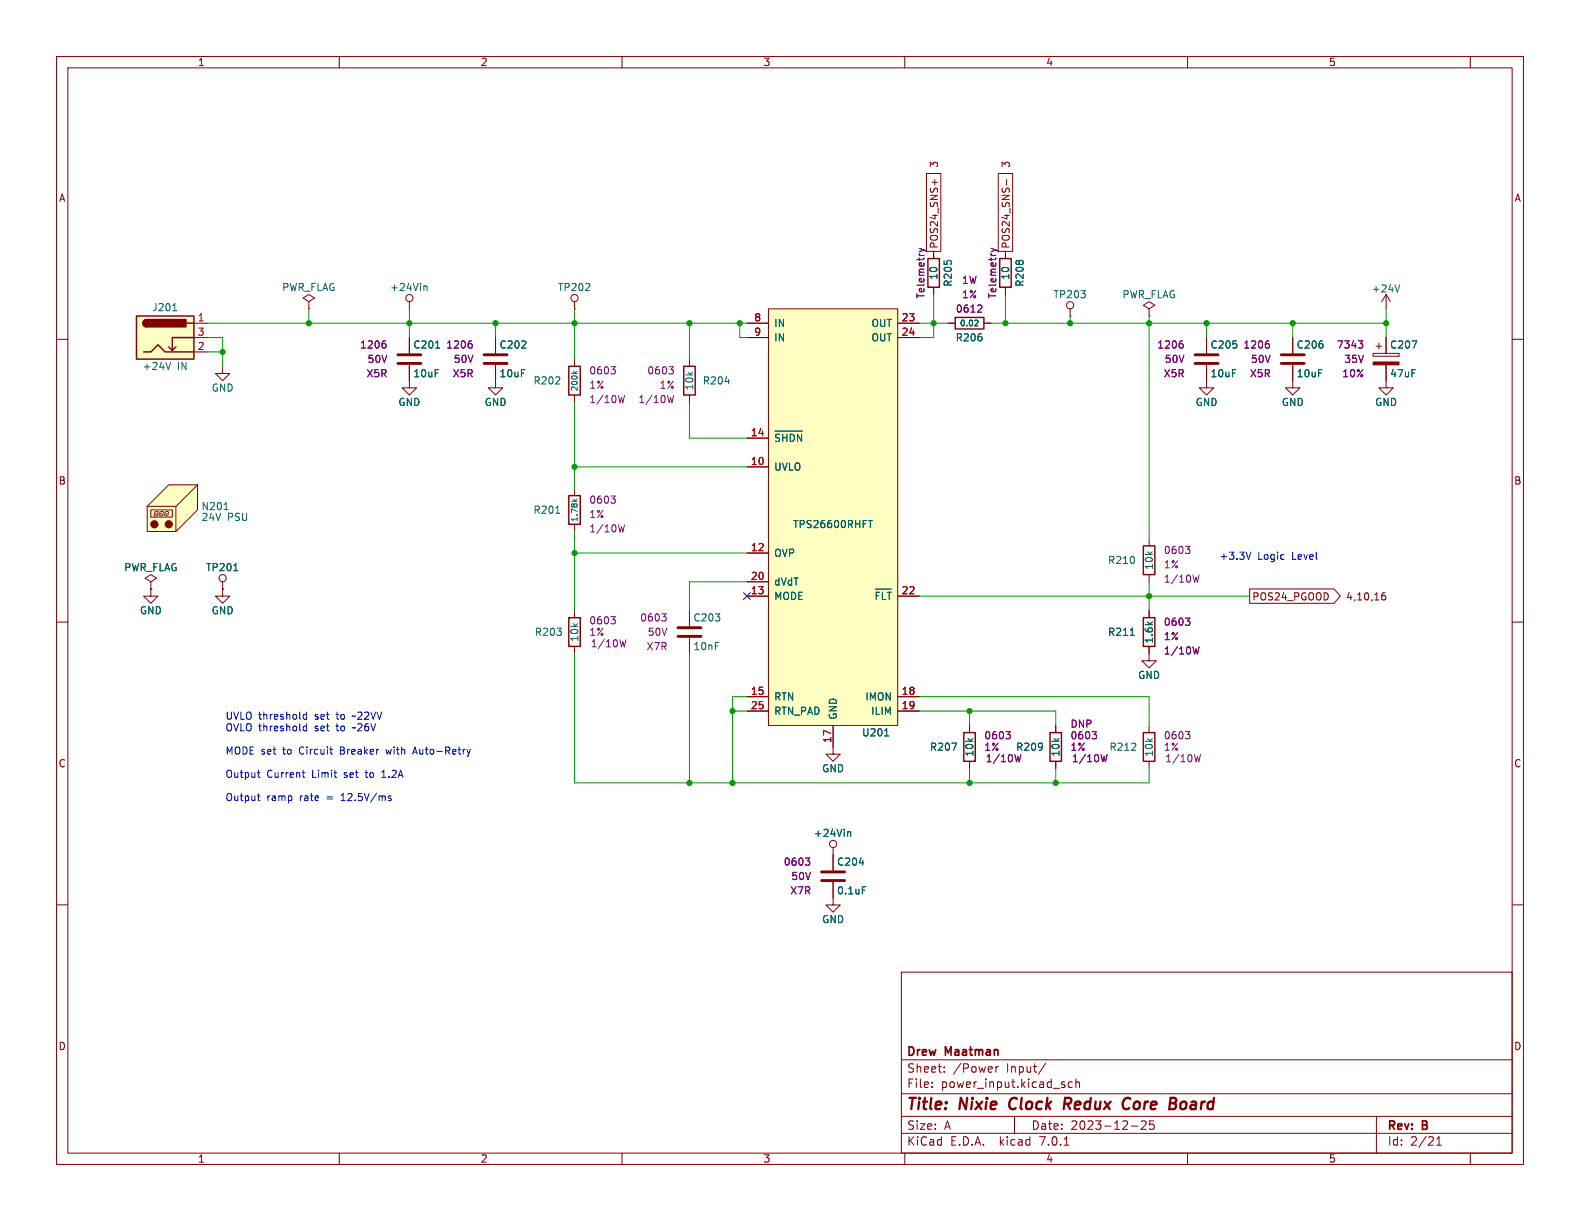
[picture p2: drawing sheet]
<svg xmlns="http://www.w3.org/2000/svg" width="279mm" height="216mm" viewBox="0 0 279 216" stroke-linecap="round" stroke-linejoin="round" font-family="sans-serif">
<g fill="none" stroke="#840000" stroke-width=".18">
<path d="M10 10h259.4v195.9h-259.4zM12 12h255.4v191.9h-255.4zM60 10v2M110 10v2M160 10v2M210 10v2M260 10v2M10 60h2M34.3 57.2h2.5M34.3 59.7h2.5M87.6 59.7v2.8M101.6 54.6h.1"/>
<path d="M101.6 53.3v1.3M189.2 55.9h.1M189.2 54.6v1.3M213.4 59.7v2.8M245.1 52.1l-.8 1.2M245.1 52.1v2.5M245.1 59.7v2.8M245.1 52.1l.8 1.2M267.4 60h2M34.3 62.2h2.5M87.6 64.5v4.1h1.3l-1.3 1.3-1.2-1.3h1.2M101.6 63.5v1.3"/>
<path d="M101.6 69.9v1.2M121.9 63.5v1.3M121.9 69.9v1.2M213.4 64.5v2.8M242.8 62.5v.5zM242.8 63h4.6zM242.8 62.5h4.6zM243.3 61.2h1M243.8 60.7v1M245.1 64.5v4.1h1.3l-1.3 1.3-1.3-1.3h1.3M247.4 62.5v.5zM203.2 95.3v1.2"/>
<path d="M10 110h2M26.7 102.9l1-.7-1-.6-1 .6 1 .7v1.2M26.7 104.1h.1M39.4 104.1v1.3h1.2l-1.2 1.3-1.3-1.3h1.3M101.6 108v1.2M101.6 114.3v1.3M203.2 101.6v1.3M267.4 110h2M10 160h2M267.4 160h2M159.4 171.9h108v32h-108zM159.4 197.4h108"/>
<path d="M159.4 193.4h108M159.4 187.4h108M164.8 192.2v.1M164.8 191.4v.1M167 189.5v.1M167 188.7v.1M176.1 188.6v1M176.5 188.6l-.2 .1-.2 .2M179.4 197.4v3M184.9 188l-1.3 2M188.1 191.8l.2 .2-.2 .3M188.1 191.3l.2 .1"/>
<path d="M189.6 191.4l-.4-.1-.3 .3v.4l.1 .2h.6M190.3 191.4l.2-.1 .3 .1 .1 .9M190.3 190.8v1.5M200 199.1h1.2M201.8 198.3l.6-.1 .2 .1 .1 .3-.9 1.1h.9M204 198.2h-.7v.7l.2-.1h.5l.1 .3-.1 .5-.2 .1-.5-.1M243.4 197.4v6.5M60 203.9v2M110 203.9v2M159.4 200.4h108M160 203.9v2M188.2 202.5h.8"/>
<path d="M210 203.9v2M254 202.5h.9M254 201.4l.5-.4v1.5M260 203.9v2"/>
<circle cx="101.6" cy="52.7" r=".63"/>
<circle cx="189.2" cy="54" r=".63"/>
</g>
<path d="M178.6 194.6l-.1 .7v.3M188.2 195.2h.8M189.1 194.1h-.7l-.3 2M199 194.2l.3-.1 .5 .1M199.7 195.9l-.6 .2M207.8 195.2a.53 .53 0 0 1 0 .7M207.9 194.2a.44 .44 0 0 1 0 .7" fill="none" stroke="#840000" stroke-width=".4"/>
<path d="M85.6 64.3h4.1M85.6 62.7h4.1M211.3 64.3h4.1M211.3 62.7h4.1" fill="none" stroke="#840000" stroke-width=".51"/>
<g fill="none" stroke="#840084" stroke-width=".18">
<path d="M83.1 60.3h.3M83.3 60.8l.2 .2v.3l-.2 .2M108 64.8h.8l-.4 .5M108.6 65.3l.2 .3v.3l-.2 .2M110.4 69.9l-.3 1.3-.2-.9-.2 .9M118.3 64.8h.8l-.5 .5M118.8 65.3l.3 .3v.3l-.3 .2M119.1 69.9l-.3 1.3-.2-.9-.3 .9M208.9 60.3h.2M209 60.8l.2 .2v.3l-.2 .2M240.2 60.3h.8l-.4 .5M240.7 60.8l.3 .2v.3l-.3 .2"/>
<path d="M209.6 96.6h.8l-.4 .5M210.2 97.1l.2 .2v.3l-.2 .3M108 109h.8l-.4 .5M108.6 109.5l.2 .3v.3l-.2 .2M110.7 113.1l-.3 1.3-.2-.9-.3 .9M212 101.7l-.3 1.2-.2-.9-.2 .9"/>
</g>
<path d="M24.1 55.9h10.2v7.6h-10.2zM25.9 56.5a.64 .64 0 0 0-.6 .7 .64 .64 0 0 0 .6 .6M33 57.2h1.3M34.3 59.7h-3.8v2.3l-.7-.7M25.4 62.2h1.3l1.2-1.2 1.3 1.2h5.1M31.1 61.3l-.6 .7M100.6 64.8h2v5.1h-2zM120.9 64.8h2v5.1h-2zM202.2 96.5h2v5.1h-2zM100.6 109.2h2v5.1h-2z" fill="none" stroke="#840000" stroke-width=".25"/>
<path d="M30.5 54.9h.8M247.5 50.4l-.4 1.2M30.2 64.1l-.4 1.3M101.4 65.6l.4 .4M102.1 65.6l-.4 .3" fill="none" stroke="#006464" stroke-width=".18"/>
<path d="M24.1 55.9h10.2v7.6h-10.2z" fill="#ffffc2" stroke="#ffffc2" stroke-width=".18"/>
<g fill="#840000" stroke="#840000" stroke-width=".25">
<path d="M25.5 56.7l.4-.2v1.3a.64 .64 0 0 1-.6-.4 .64 .64 0 0 1 .2-.7z"/>
<path d="M25.9 56.5h7v1.3h-7z"/>
</g>
<path d="M242.8 64h4.6v.5h-4.6z" fill="#840000" stroke="#840000" stroke-width=".18"/>
<path d="M29.8 85.7h5.1v4.5l-3.8 3.8h-5.1v-4.5z" fill="#ffffc2"/>
<g fill="none" stroke="#840000" stroke-width=".18">
<path d="M163.8 30.7h2.6v13.8h-2.6zM165.3 31.8v.9M176.5 30.7h2.6v13.8h-2.6zM178 31.8v.9M54.6 53.3l1-.6-1-.6-1 .6 1 .6v1.3M54.6 54.6h.1M72.4 53.3v1.3M72.4 59.7v2.8M87.6 59.7v2.8M132.1 57.2h3.8M132.1 59.7h3.8M135.9 54.6h22.8v73.7h-22.8z"/>
<path d="M158.7 57.2h3.9M158.7 59.7h3.9M165.1 44.5v1.2M165.1 50.8v1.3M167.6 57.2h1.3M174 57.2h1.3M177.8 44.5v1.2M177.8 50.8v1.3M203.2 54.6l1-.6-1-.7-1 .7 1 .6v1.3M203.2 55.9h.1M213.4 59.7v2.8M228.6 59.7v2.8"/>
<path d="M245.1 59.7v2.8M39.4 64.8v1.2h1.2l-1.2 1.3-1.3-1.3h1.3M72.4 64.5v4.1h1.3l-1.3 1.3-1.3-1.3h1.3M87.6 64.5v2.8M132.1 77.5h3.8M213.4 64.5v4.1h1.2l-1.2 1.3-1.3-1.3h1.3M228.6 64.5v4.1h1.3l-1.3 1.3-1.3-1.3h1.3M245.1 64.5v2.8M26.7 90.2h3.8v1.2h-3.8zM27.3 90.9l-.1 .2M27.3 91.2h.4M27.4 90.5l-.1 .3"/>
<path d="M27.4 90.9h.3M27.5 90.4h.3M27.9 90.9l-.1 .3M28 90.5l-.1 .3M28.2 90.9l-.1 .2M28.2 91.2h.4M28.3 90.5l-.1 .3M28.3 90.9h.4M28.4 90.4h.4M28.8 90.9v.3M28.9 90.5v.3M29.1 90.9v.2"/>
<path d="M29.2 91.2h.3M29.2 90.5v.3M29.3 90.9h.3M29.4 90.4h.3M29.7 90.9v.3M29.8 90.5v.3M29.8 85.7h5.1v4.5l-3.8 3.8h-5.1v-4.5zM31.1 89.5v4.5M34.9 85.7l-3.8 3.8h-5.1M101.6 86.4v1.2M101.6 92.7v1.3M132.1 82.6h3.8"/>
<path d="M132.1 97.8h3.8M26.7 104.1v1.3h1.2l-1.2 1.3-1.3-1.3h1.3M26.7 104.1h.1M39.4 104.1h.1M39.4 102.9v1.2M121.9 108v2.7M121.9 112.8v2.8M132.1 105.4h3.8M132.1 102.9h3.8M158.7 105.4h3.9M203.2 114.3v2.5h1.3l-1.3 1.3-1.3-1.3h1.3M203.2 108v1.2"/>
<path d="M221 104.1h14.9l1.1 1.3-1.1 1.3h-14.9zM244.4 105.4l.4-.1 .2 .2-.1 .5h-.5M244.9 104.8l-.3 .1-.2 .2M132.1 123.2h3.8M132.1 125.7h3.8M147.3 128.3v5.1h1.3l-1.3 1.2-1.3-1.2h1.3M158.7 123.2h3.9M158.7 125.7h3.9M171.4 128.3v1.2M171.4 134.6v1.3M186.7 128.3v1.2M186.7 134.6v1.3"/>
<path d="M203.2 128.3v1.2M203.2 134.6v1.3M147.3 156v4h1.3l-1.3 1.3-1.3-1.3h1.3M147.3 149.9v4"/>
<circle cx="72.4" cy="52.7" r=".63"/>
<circle cx="39.4" cy="102.2" r=".63"/>
<circle cx="147.3" cy="149.2" r=".63"/>
</g>
<g fill="#840000" stroke="#840000" stroke-width=".18">
<circle cx="27.3" cy="92.7" r=".63"/>
<circle cx="29.8" cy="92.7" r=".63"/>
</g>
<g fill="none" stroke="#006464" stroke-width=".18">
<path d="M75 50.7l.1-.2 .3 .1 .1 .8M172.8 56.6l.1 .2v.2l-.6 .6h.6M77 61.5h.8M137 76.2h4.9M137.9 76.8h-.5l-.3 .2M138.4 76.8v1.3M139.1 76.8v1.3M140.4 77.1l-.2-.3h-.5v1.3M141.7 76.8v1.3l-.7-1.3v1.3M39.6 90.1h.7M98.3 90.8h.7M101.4 88.3l.4 .3"/>
<path d="M102.1 88.3l-.4 .2M153.5 92h.8M153.9 92v1.3M41.3 100.9h.8M154.8 104.2h2.8M155.6 104.7h-.6v1.3M156 104.7v1.3M156.9 104.7h.7M157.3 104.7v1.3M199.9 112.3h.7M156.4 130.1h.8M149.9 147.2l.2-.1h.3v.8"/>
<path d="M152.5 156.8h.6"/>
</g>
<path d="M70.4 64.3h4M70.4 62.7h4M226.6 64.3h4M226.6 62.7h4M119.9 112.5h4.1M119.9 111h4.1M145.3 155.7h4.1M145.3 154.2h4.1" fill="none" stroke="#840000" stroke-width=".51"/>
<g fill="none" stroke="#840084" stroke-width=".18">
<path d="M162.6 43.9l.8 .3M163.4 44.2l-.8 .3M163.4 44.2l.4 .3M173.4 53.9l.2 .3v.3l-.8 .7h.8M175.3 43.9l.8 .3M176.1 44.2l-.8 .3M176.1 44.2l.4 .3M67.9 60.3h.2M68 60.8l.3 .2v.3l-.3 .2M83.1 60.3h.3M83.3 60.8l.2 .2v.3l-.2 .2M208.9 60.3h.2"/>
<path d="M209 60.8l.2 .2v.3l-.2 .2M224.1 60.3h.3M224.2 60.8l.3 .2v.3l-.3 .2M240.2 60.3h.8l-.4 .5M240.7 60.8l.3 .2v.3l-.3 .2M108 87.7h.8l-.4 .5M108.6 88.2l.2 .2v.3l-.2 .3M110.4 92.8l-.3 1.3-.2-.9-.2 .9M117 108.5h.8l-.4 .5M117.6 109l.2 .3v.3l-.2 .2M209.6 109.3h.8l-.4 .5M210.2 109.8l.2 .2v.3l-.2 .3"/>
<path d="M212 114.4l-.3 1.2-.2-.9-.2 .9M177.9 129.4h.8l-.5 .4M178.4 129.8l.3 .3v.3l-.3 .2M180.5 133.4l-.3 1.3-.2-.9-.2 .9M193.1 129.4h.8l-.4 .4M193.7 129.8l.2 .3v.3l-.2 .2M195.8 133.4l-.3 1.3-.3-.9-.2 .9M209.6 129.4h.8l-.4 .4M210.2 129.8l.2 .3v.3l-.2 .2M212.3 133.4l-.3 1.3-.2-.9-.3 .9M142.4 151.7h.8l-.4 .5M143 152.2l.2 .2v.3l-.2 .3"/>
</g>
<path d="M164.1 45.7h2v5.1h-2zM168.9 56.1h5.1v2.1h-5.1zM176.8 45.7h2v5.1h-2zM100.6 87.6h2v5.1h-2zM202.2 109.2h2v5.1h-2zM170.4 129.5h2.1v5.1h-2.1zM185.7 129.5h2v5.1h-2zM202.2 129.5h2v5.1h-2z" fill="none" stroke="#840000" stroke-width=".25"/>
<path d="M135.9 54.6h22.8v73.7h-22.8z" fill="#ffffc2" stroke="#ffffc2" stroke-width=".18"/>
<g fill="none" stroke="#0000c2" stroke-width=".18">
<path d="M221.2 97.6l-.4 1.3M45.5 136.6h.5M45.7 137.4l.3 .1M53.4 136.6h.5M53.7 137.4l.2 .1M54.2 125.9v1.3M54.2 128v1.2M54.2 126.4l-.4-.1-.2 .3 .1 .5h.5M54.2 128.4h-.4l-.2 .2 .1 .6h.5M58.3 132.5h.5M58.6 133.3h.2M73.4 132.1l-.4 1.2"/>
<path d="M82.6 132.5l.3 .8M82.9 133.3l-.3 .5M83.2 132.5l-.3 .8M45.5 140.7h.5M45.7 141.5l.3 .1M69.1 140.8l-.3-.1-.1 .2v.2l.4 .1v.3h-.4"/>
</g>
<g fill="none" stroke="#009600" stroke-width=".18">
<path d="M36.8 57.2h95.3M36.8 59.7h2.6v5.1M54.6 54.6v2.6M72.4 54.6v5.1M87.6 57.2v2.5M101.6 54.6v8.9M121.9 57.2v6.3M130.8 57.2v2.5h1.3M162.6 57.2h5M165.1 52.1v7.6h-2.5M175.3 57.2h69.8M177.8 52.1v5.1"/>
<path d="M189.2 55.9v1.3M203.2 55.9v39.4M213.4 57.2v2.5M228.6 57.2v2.5M245.1 54.6v5.1M36.8 62.2h2.6M101.6 71.1v15.3M121.9 71.1v6.4h10.2M101.6 94v14M101.6 82.6h30.5M101.6 97.8h30.5M101.6 115.6v22.8h101.6v-2.5"/>
<path d="M121.9 115.6v22.8M132.1 102.9h-10.2v5.1M162.6 105.4h58.4M203.2 102.9v5.1M129.5 125.7h2.6M132.1 123.2h-2.6v15.2M162.6 123.2h40.6v5.1M162.6 125.7h24.1v2.6M171.4 125.7v2.6M171.4 135.9v2.5M186.7 135.9v2.5"/>
</g>
<path d="M131.5 104.8l1.2 1.2M132.7 104.8l-1.2 1.2" fill="none" stroke="#000084" stroke-width=".18"/>
<g fill="#009600" stroke="#009600" stroke-width=".18">
<circle cx="87.6" cy="57.2" r=".46"/>
<circle cx="101.6" cy="57.2" r=".46"/>
<circle cx="39.4" cy="62.2" r=".46"/>
<circle cx="101.6" cy="97.8" r=".46"/>
<circle cx="72.4" cy="57.2" r=".46"/>
<circle cx="54.6" cy="57.2" r=".46"/>
<circle cx="245.1" cy="57.2" r=".46"/>
<circle cx="203.2" cy="57.2" r=".46"/>
<circle cx="189.2" cy="57.2" r=".46"/>
<circle cx="203.2" cy="105.4" r=".46"/>
<circle cx="228.6" cy="57.2" r=".46"/>
<circle cx="213.4" cy="57.2" r=".46"/>
<circle cx="177.8" cy="57.2" r=".46"/>
<circle cx="130.8" cy="57.2" r=".46"/>
<circle cx="186.7" cy="138.4" r=".46"/>
<circle cx="171.4" cy="125.7" r=".46"/>
<circle cx="165.1" cy="57.2" r=".46"/>
<circle cx="171.4" cy="138.4" r=".46"/>
<circle cx="129.5" cy="138.4" r=".46"/>
<circle cx="121.9" cy="138.4" r=".46"/>
<circle cx="101.6" cy="82.6" r=".46"/>
<circle cx="129.5" cy="125.7" r=".46"/>
<circle cx="121.9" cy="57.2" r=".46"/>
</g>
<g font-size="2.8" fill="#840000">
<text x="160.4" y="196.7">Title:</text>
<text x="169.8" y="196.7">Nixie</text>
<text x="179.2" y="196.7">Clock</text>
<text x="189.4" y="196.7">Redux</text>
<text x="200.5" y="196.7">Core</text>
<text x="209.3" y="196.7">Board</text>
</g>
<g font-size="2.1" fill="#840000">
<text x="160.4" y="189.8">Sheet:</text>
<text x="160.4" y="187">Drew</text>
<text x="167.3" y="187">Maatman</text>
<text x="168.6" y="189.8">/Power</text>
<text x="178" y="189.8">Input/</text>
<text x="160.4" y="192.5">File:</text>
<text x="166.4" y="192.5">power_input.kicad_sch</text>
<text x="160.4" y="202.7">KiCad</text>
<text x="160.4" y="199.9">Size:</text>
<text x="167" y="199.9">A</text>
<text x="168.1" y="202.7">E.D.A.</text>
<text x="176.8" y="202.7">kicad</text>
<text x="182.4" y="199.9">Date:</text>
<text x="183.9" y="202.7">7.0.1</text>
<text x="189.3" y="199.9">2023-12-25</text>
<text x="245.4" y="200.1">Rev:</text>
<text x="245.4" y="202.7">Id:</text>
<text x="249.4" y="202.7">2/21</text>
<text x="251.6" y="200.1">B</text>
</g>
<g font-size="1.8" fill="#840000">
<text x="35" y="11.8">1</text>
<text x="85" y="11.8">2</text>
<text x="135" y="11.8">3</text>
<text x="185" y="11.8">4</text>
<text x="235" y="11.8">5</text>
<text x="166" y="29.7" transform="rotate(-90 166 29.7)">3</text>
<text x="178.7" y="29.7" transform="rotate(-90 178.7 29.7)">3</text>
<text x="10.4" y="35.8">A</text>
<text x="267.8" y="35.8">A</text>
<text x="166" y="44" transform="rotate(-90 166 44)">POS24_SNS+</text>
<text x="178.7" y="44" transform="rotate(-90 178.7 44)">POS24_SNS-</text>
<text x="10.3" y="85.8">B</text>
<text x="267.7" y="85.8">B</text>
<text x="221.5" y="106.3">POS24_PGOOD</text>
<text x="238" y="106.3">4,10,16</text>
<text x="10.3" y="135.8">C</text>
<text x="267.7" y="135.8">C</text>
<text x="10.3" y="185.8">D</text>
<text x="267.7" y="185.8">D</text>
<text x="35" y="205.7">1</text>
<text x="85" y="205.7">2</text>
<text x="135" y="205.7">3</text>
<text x="185" y="205.7">4</text>
<text x="235" y="205.7">5</text>
</g>
<g font-size="1.8" fill="#006464">
<text x="49.8" y="51.6">PWR_FLAG</text>
<text x="68.9" y="51.6">+24Vin</text>
<text x="98.6" y="51.6">TP202</text>
<text x="165.9" y="49.5" transform="rotate(-90 165.9 49.5)">10</text>
<text x="168.5" y="50.8" transform="rotate(-90 168.5 50.8)">R205</text>
<text x="178.6" y="49.5" transform="rotate(-90 178.6 49.5)">10</text>
<text x="181.2" y="50.8" transform="rotate(-90 181.2 50.8)">R208</text>
<text x="186.2" y="52.9">TP203</text>
<text x="198.4" y="52.9">PWR_FLAG</text>
<text x="242.5" y="51.9">+24V</text>
<text x="26.8" y="55.2">J201</text>
<text x="136.9" y="58">IN</text>
<text x="154" y="58">OUT</text>
<text x="25.2" y="65.6">+24V</text>
<text x="31.3" y="65.6">IN</text>
<text x="73" y="61.8">C201</text>
<text x="88.3" y="61.8">C202</text>
<text x="136.9" y="60.5">IN</text>
<text x="154" y="60.5">OUT</text>
<text x="168.9" y="60.5">R206</text>
<text x="214" y="61.8">C205</text>
<text x="229.2" y="61.8">C206</text>
<text x="245.8" y="61.8">C207</text>
<text x="37.4" y="69.4">GND</text>
<text x="70.4" y="71.9">GND</text>
<text x="73" y="66.9">10uF</text>
<text x="85.6" y="71.9">GND</text>
<text x="88.3" y="66.9">10uF</text>
<text x="94.3" y="68.1">R202</text>
<text x="122.7" y="69.1" transform="rotate(-90 122.7 69.1)">10k</text>
<text x="124.2" y="68.1">R204</text>
<text x="211.4" y="71.9">GND</text>
<text x="214" y="66.9">10uF</text>
<text x="226.6" y="71.9">GND</text>
<text x="229.2" y="66.9">10uF</text>
<text x="243.1" y="71.9">GND</text>
<text x="245.8" y="66.9">47uF</text>
<text x="136.9" y="83.4">UVLO</text>
<text x="136.9" y="78.9">~{SHDN}</text>
<text x="35.6" y="90.4">N201</text>
<text x="35.6" y="92.3">24V</text>
<text x="40.2" y="92.3">PSU</text>
<text x="94.3" y="91">R201</text>
<text x="140.2" y="93.5">TPS26600RHFT</text>
<text x="21.9" y="101.2">PWR_FLAG</text>
<text x="36.4" y="101.2">TP201</text>
<text x="136.9" y="98.6">OVP</text>
<text x="195.9" y="99.9">R210</text>
<text x="204" y="100.8" transform="rotate(-90 204 100.8)">10k</text>
<text x="136.9" y="106.2">MODE</text>
<text x="136.9" y="103.7">dVdT</text>
<text x="154.5" y="106.8">~{FLT}</text>
<text x="24.7" y="108.8">GND</text>
<text x="37.4" y="108.8">GND</text>
<text x="94.5" y="112.6">R203</text>
<text x="102.4" y="113.5" transform="rotate(-90 102.4 113.5)">10k</text>
<text x="122.6" y="110">C203</text>
<text x="195.9" y="112.6">R211</text>
<text x="204" y="113.8" transform="rotate(-90 204 113.8)">1.6k</text>
<text x="122.6" y="115.1">10nF</text>
<text x="136.9" y="124">RTN</text>
<text x="152.9" y="124">IMON</text>
<text x="201.2" y="120.2">GND</text>
<text x="136.9" y="126.6">RTN_PAD</text>
<text x="148.1" y="127.3" transform="rotate(-90 148.1 127.3)">GND</text>
<text x="152.4" y="130.4">U201</text>
<text x="153.9" y="126.6">ILIM</text>
<text x="145.3" y="136.7">GND</text>
<text x="164.4" y="132.9">R207</text>
<text x="172.3" y="133.9" transform="rotate(-90 172.3 133.9)">10k</text>
<text x="179.6" y="132.9">R209</text>
<text x="187.5" y="133.9" transform="rotate(-90 187.5 133.9)">10k</text>
<text x="196.1" y="132.9">R212</text>
<text x="204" y="133.9" transform="rotate(-90 204 133.9)">10k</text>
<text x="143.8" y="148.1">+24Vin</text>
<text x="148" y="153.2">C204</text>
<text x="148" y="158.3">0.1uF</text>
<text x="145.3" y="163.4">GND</text>
</g>
<g font-size="1.8" fill="#840084">
<text x="163.6" y="52.9" transform="rotate(-90 163.6 52.9)">Telemetry</text>
<text x="170.1" y="52.9">1%</text>
<text x="170.1" y="50.4">1W</text>
<text x="176.3" y="52.9" transform="rotate(-90 176.3 52.9)">Telemetry</text>
<text x="169" y="55.4">0612</text>
<text x="63.6" y="61.8">1206</text>
<text x="64.9" y="64.3">50V</text>
<text x="78.8" y="61.8">1206</text>
<text x="80.2" y="64.3">50V</text>
<text x="204.6" y="61.8">1206</text>
<text x="205.9" y="64.3">50V</text>
<text x="219.8" y="61.8">1206</text>
<text x="221.1" y="64.3">50V</text>
<text x="236.3" y="61.8">7343</text>
<text x="237.7" y="64.3">35V</text>
<text x="64.8" y="66.9">X5R</text>
<text x="80" y="66.9">X5R</text>
<text x="104.1" y="66.4">0603</text>
<text x="104.1" y="68.9">1%</text>
<text x="104.1" y="71.4">1/10W</text>
<text x="112.8" y="71.4">1/10W</text>
<text x="114.4" y="66.4">0603</text>
<text x="116.6" y="68.9">1%</text>
<text x="205.7" y="66.9">X5R</text>
<text x="221" y="66.9">X5R</text>
<text x="237.3" y="66.9">10%</text>
<text x="104.1" y="89.2">0603</text>
<text x="104.1" y="91.8">1%</text>
<text x="104.1" y="94.3">1/10W</text>
<text x="205.7" y="98.1">0603</text>
<text x="205.7" y="100.6">1%</text>
<text x="205.7" y="103.2">1/10W</text>
<text x="104.1" y="110.6">0603</text>
<text x="104.1" y="112.6">1%</text>
<text x="113.1" y="110">0603</text>
<text x="114.5" y="112.6">50V</text>
<text x="205.7" y="110.8">0603</text>
<text x="205.7" y="113.3">1%</text>
<text x="104.4" y="114.6">1/10W</text>
<text x="114.3" y="115.1">X7R</text>
<text x="205.7" y="115.9">1/10W</text>
<text x="174" y="130.9">0603</text>
<text x="189.2" y="130.9">0603</text>
<text x="189.2" y="128.8">DNP</text>
<text x="205.7" y="130.9">0603</text>
<text x="174" y="132.9">1%</text>
<text x="174.3" y="134.9">1/10W</text>
<text x="189.2" y="132.9">1%</text>
<text x="189.5" y="134.9">1/10W</text>
<text x="205.7" y="132.9">1%</text>
<text x="206" y="134.9">1/10W</text>
<text x="138.5" y="153.2">0603</text>
<text x="139.9" y="155.8">50V</text>
<text x="139.7" y="158.3">X7R</text>
</g>
<g font-size="1.8" fill="#a90000">
<text x="34.9" y="56.9">1</text>
<text x="34.9" y="59.4">3</text>
<text x="133.3" y="56.9">8</text>
<text x="133.3" y="59.4">9</text>
<text x="159.4" y="56.9">23</text>
<text x="159.4" y="59.4">24</text>
<text x="34.9" y="62">2</text>
<text x="132.7" y="77.2">14</text>
<text x="132.7" y="82.3">10</text>
<text x="132.7" y="97.5">12</text>
<text x="132.7" y="105.2">13</text>
<text x="132.7" y="102.6">20</text>
<text x="159.4" y="105.2">22</text>
<text x="132.7" y="122.9">15</text>
<text x="132.7" y="125.5">25</text>
<text x="159.4" y="122.9">18</text>
<text x="159.4" y="125.5">19</text>
<text x="147.1" y="131.4" transform="rotate(-90 147.1 131.4)">17</text>
</g>
<g font-size="1.8" fill="#0000c2">
<text x="215.6" y="99.1">+3.3V</text>
<text x="222.4" y="99.1">Logic</text>
<text x="228.5" y="99.1">Level</text>
<text x="39.9" y="127.3">UVLO threshold</text>
<text x="39.9" y="129.4">OVLO threshold</text>
<text x="55.7" y="127.3">set</text>
<text x="55.7" y="129.4">set</text>
<text x="59.7" y="127.3">to</text>
<text x="59.7" y="129.4">to</text>
<text x="62.6" y="127.3">~22VV</text>
<text x="62.6" y="129.4">~26V</text>
<text x="39.9" y="133.5">MODE set</text>
<text x="39.9" y="137.6">Output</text>
<text x="47.2" y="137.6">Current</text>
<text x="50.1" y="133.5">to</text>
<text x="53.1" y="133.5">Circuit</text>
<text x="55.3" y="137.6">Limit</text>
<text x="60.4" y="133.5">Breaker</text>
<text x="61" y="137.6">set</text>
<text x="64.9" y="137.6">to</text>
<text x="67.9" y="137.6">1.2A</text>
<text x="68.7" y="133.5">with</text>
<text x="73.6" y="133.5">Auto-Retry</text>
<text x="39.9" y="141.7">Output</text>
<text x="47.2" y="141.7">ramp</text>
<text x="53.1" y="141.7">rate</text>
<text x="57.9" y="141.7">=</text>
<text x="60.6" y="141.7">12.5V/ms</text>
</g>
<g font-size="1.4" fill="#006464">
<text x="169.7" y="57.8">0.02</text>
<text x="102.3" y="69.3" transform="rotate(-90 102.3 69.3)">200k</text>
<text x="102.3" y="92.4" transform="rotate(-90 102.3 92.4)">1.78k</text>
</g>
</svg>
